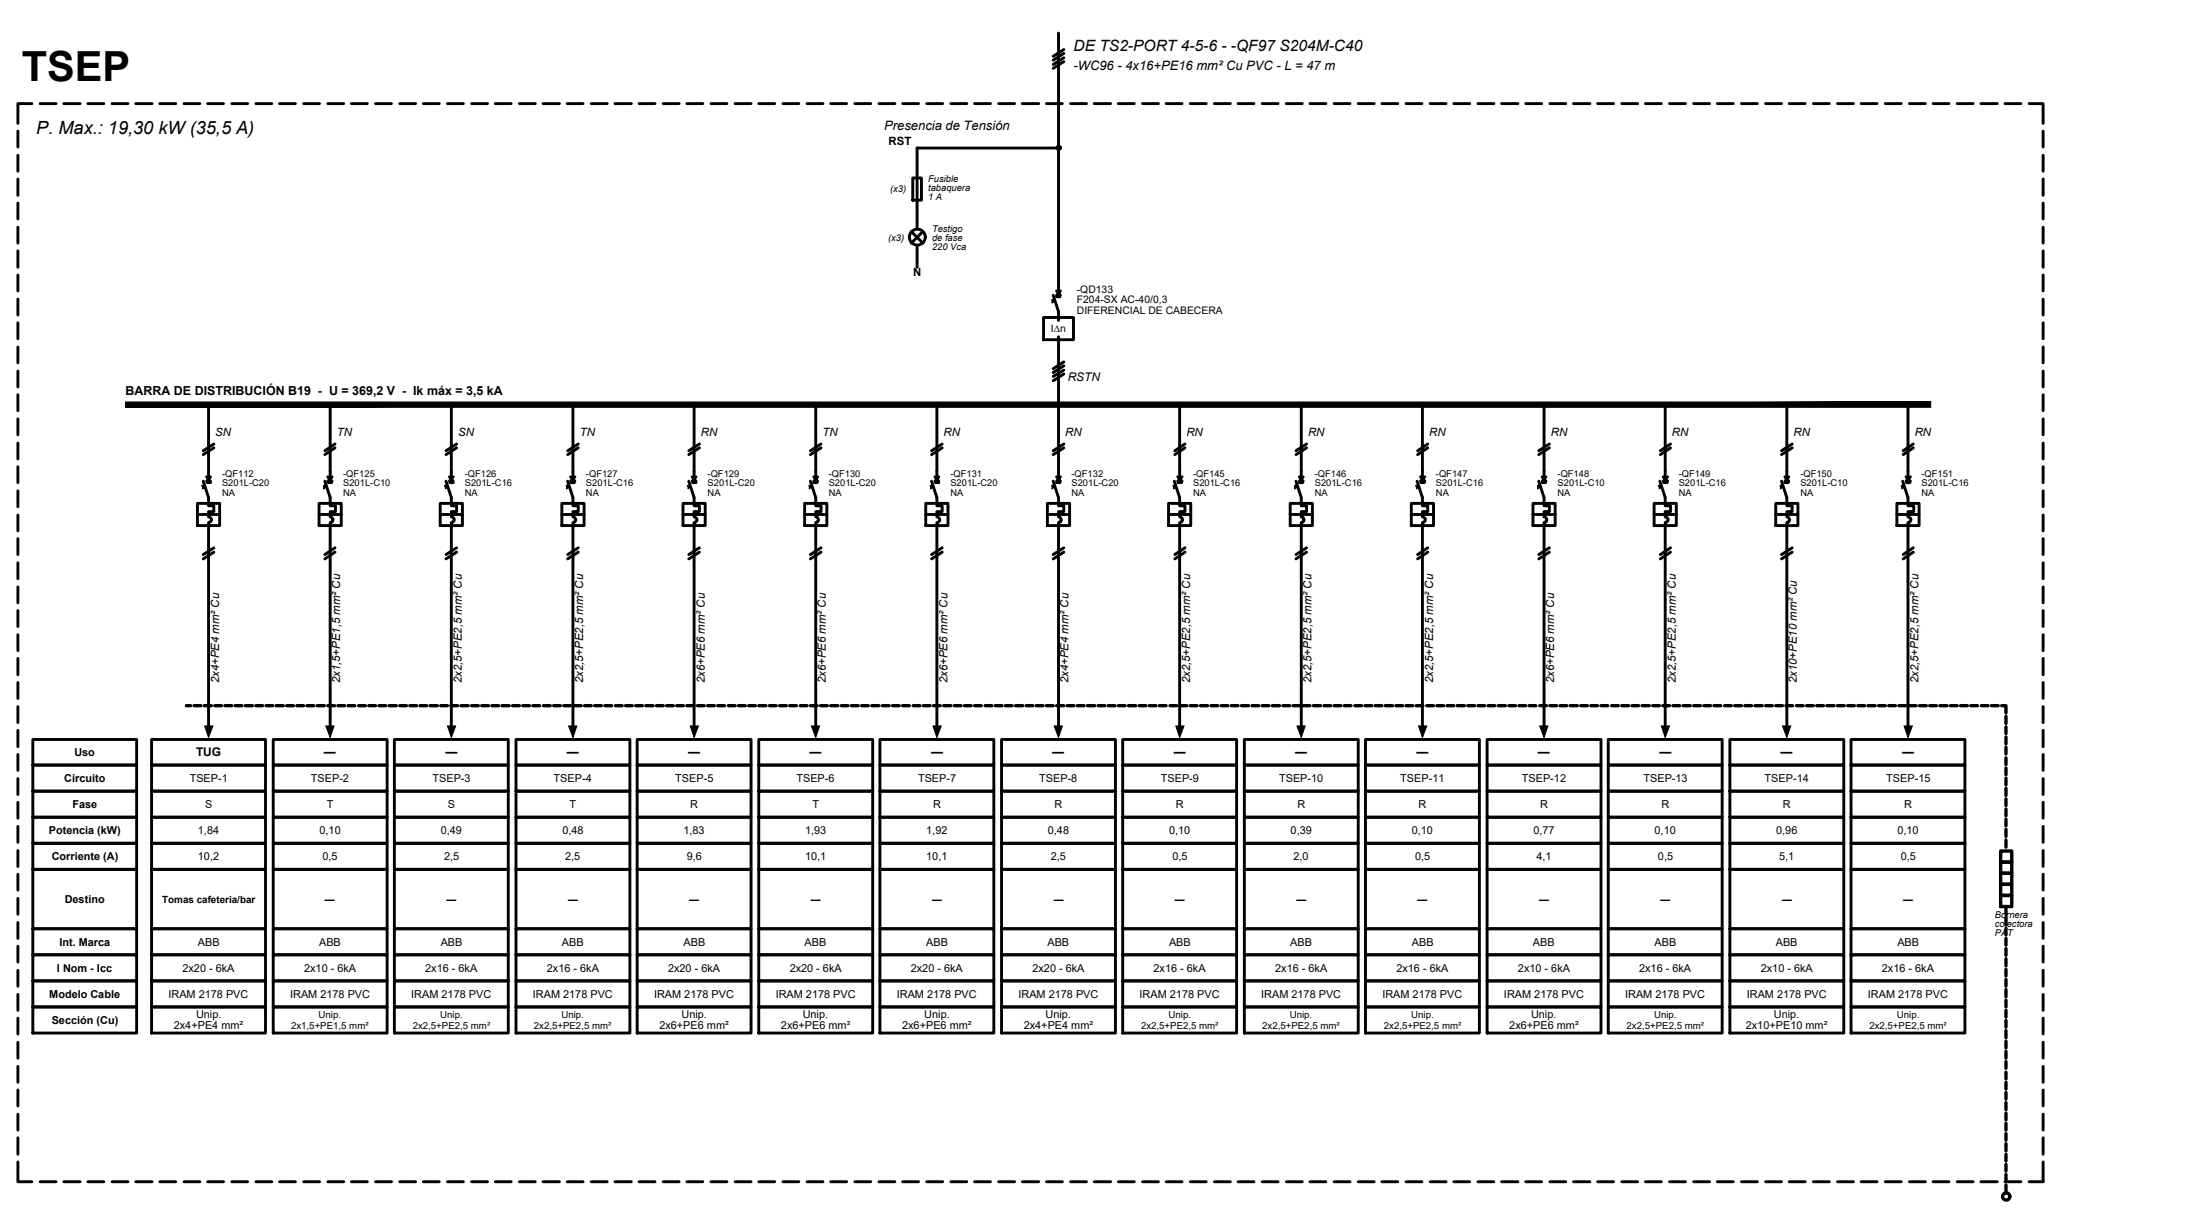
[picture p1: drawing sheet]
<svg xmlns="http://www.w3.org/2000/svg" width="193mm" height="106mm" viewBox="0 0 193 106" stroke-linecap="round" stroke-linejoin="round" font-family="sans-serif">
<!-- layer: UNI-MARCO -->
<g fill="none" stroke="#000" stroke-width=".25">
<path d="M1.6 11.5v1.4M1.6 13.6v1.4M1.6 15.7v1.4M1.6 17.8v1.4M1.6 19.9v1.4M2.8 9.1h-1.2v1.7M3.5 9.1h1.4M5.6 9.1h1.4M7.7 9.1h1.4M9.8 9.1h1.4M11.9 9.1h1.4M14 9.1h1.4"/>
<path d="M16.1 9.1h1.4M18.2 9.1h1.4M20.3 9.1h1.4M22.4 9.1h1.4M24.5 9.1h1.4M26.6 9.1h1.4M28.7 9.1h1.4M30.8 9.1h1.4M32.9 9.1h1.4M35.1 9.1h1.4M37.1 9.1h1.4M39.2 9.1h1.4"/>
<path d="M41.4 9.1h1.4M43.4 9.1h1.4M45.6 9.1h1.4M47.6 9.1h1.5M49.7 9.1h1.4M51.9 9.1h1.4M53.9 9.1h1.5M56.1 9.1h1.3M58.2 9.1h1.4M60.2 9.1h1.4M62.4 9.1h1.4M64.5 9.1h1.4"/>
<path d="M66.6 9.1h1.3M68.7 9.1h1.4M70.8 9.1h1.4M72.9 9.1h1.4M75 9.1h1.4M77.1 9.1h1.4M79.2 9.1h1.4M81.3 9.1h1.4M83.4 9.1h1.4M85.5 9.1h1.4M87.6 9.1h1.4M89.7 9.1h1.4"/>
<path d="M91.8 9.1h1.4M93.9 9.1h1.4M96 9.1h1.4M98.1 9.1h1.4M100.2 9.1h1.4M102.3 9.1h1.4M104.4 9.1h1.4M106.5 9.1h1.4M108.6 9.1h1.4M110.7 9.1h1.4M112.8 9.1h1.4M114.9 9.1h1.4"/>
<path d="M117 9.1h1.4M119.1 9.1h1.4M121.2 9.1h1.4M123.3 9.1h1.4M125.4 9.1h1.4M127.5 9.1h1.4M129.6 9.1h1.4M131.7 9.1h1.4M133.8 9.1h1.4M135.9 9.1h1.4M138 9.1h1.4M140.1 9.1h1.4"/>
<path d="M142.2 9.1h1.4M144.3 9.1h1.4M146.4 9.1h1.4M148.6 9.1h1.3M150.6 9.1h1.4M152.7 9.1h1.4M154.9 9.1h1.4M156.9 9.1h1.4M159 9.1h1.4M161.2 9.1h1.4M163.2 9.1h1.4M165.4 9.1h1.4"/>
<path d="M167.5 9.1h1.4M169.5 9.1h1.4M171.7 9.1h1.4M173.7 9.1h1.5M175.9 9.1h1.4M178 9.1h1.2v1.7M179.2 11.5v1.4M179.2 13.6v1.4M179.2 15.7v1.4M179.2 17.8v1.4M179.2 19.9v1.4M1.6 22v1.4"/>
<path d="M1.6 24.1v1.4M1.6 26.2v1.4M1.6 28.3v1.4M1.6 30.4v1.4M1.6 32.5v1.4M1.6 34.6v1.4M1.6 36.7v1.4M1.6 38.8v1.4M179.2 22v1.4M179.2 24.1v1.4M179.2 26.2v1.4M179.2 28.3v1.4"/>
<path d="M179.2 30.4v1.4M179.2 32.5v1.4M179.2 34.6v1.4M179.2 36.7v1.4M179.2 38.8v1.4M1.6 40.9v1.4M1.6 43v1.4M1.6 45.2v1.3M1.6 47.2v1.4M1.6 49.3v1.4M1.6 51.5v1.4M1.6 53.5v1.4"/>
<path d="M1.6 55.7v1.3M1.6 57.7v1.5M1.6 59.8v1.4M179.2 40.9v1.4M179.2 43v1.4M179.2 45.2v1.3M179.2 47.2v1.4M179.2 49.3v1.4M179.2 51.5v1.4M179.2 53.5v1.4M179.2 55.7v1.3M179.2 57.7v1.5"/>
<path d="M179.2 59.8v1.4M1.6 62v1.4M1.6 64v1.5M1.6 66.1v1.4M1.6 68.3v1.4M1.6 70.3v1.4M1.6 72.5v1.4M1.6 74.6v1.4M1.6 76.6v1.4M1.6 78.8v1.4M179.2 62v1.4M179.2 64v1.5"/>
<path d="M179.2 66.1v1.4M179.2 68.3v1.4M179.2 70.3v1.4M179.2 72.5v1.4M179.2 74.6v1.4M179.2 76.6v1.4M179.2 78.8v1.4M1.6 80.9v1.4M1.6 83v1.4M1.6 85.1v1.4M1.6 87.2v1.4M1.6 89.3v1.4"/>
<path d="M1.6 91.4v1.4M1.6 93.5v1.4M1.6 95.6v1.4M1.6 97.7v1.4M1.6 99.8v1.4M179.2 80.9v1.4M179.2 83v1.4M179.2 85.1v1.4M179.2 87.2v1.4M179.2 89.3v1.4M179.2 91.4v1.4M179.2 93.5v1.4"/>
<path d="M179.2 95.6v1.4M179.2 97.7v1.4M179.2 99.8v1.4M1.6 101.9v1.7h1.2M3.5 103.6h1.4M5.6 103.6h1.4M7.7 103.6h1.4M9.8 103.6h1.4M11.9 103.6h1.4M14 103.6h1.4M16.1 103.6h1.4M18.2 103.6h1.4"/>
<path d="M20.3 103.6h1.4M22.4 103.6h1.4M24.5 103.6h1.4M26.6 103.6h1.4M28.7 103.6h1.4M30.8 103.6h1.4M32.9 103.6h1.4M35.1 103.6h1.4M37.1 103.6h1.4M39.2 103.6h1.4M41.4 103.6h1.4M43.4 103.6h1.4"/>
<path d="M45.6 103.6h1.4M47.6 103.6h1.5M49.7 103.6h1.4M51.9 103.6h1.4M53.9 103.6h1.5M56.1 103.6h1.3M58.2 103.6h1.4M60.2 103.6h1.4M62.4 103.6h1.4M64.5 103.6h1.4M66.6 103.6h1.3M68.7 103.6h1.4"/>
<path d="M70.8 103.6h1.4M72.9 103.6h1.4M75 103.6h1.4M77.1 103.6h1.4M79.2 103.6h1.4M81.3 103.6h1.4M83.4 103.6h1.4M85.5 103.6h1.4M87.6 103.6h1.4M89.7 103.6h1.4M91.8 103.6h1.4M93.9 103.6h1.4"/>
<path d="M96 103.6h1.4M98.1 103.6h1.4M100.2 103.6h1.4M102.3 103.6h1.4M104.4 103.6h1.4M106.5 103.6h1.4M108.6 103.6h1.4M110.7 103.6h1.4M112.8 103.6h1.4M114.9 103.6h1.4M117 103.6h1.4M119.1 103.6h1.4"/>
<path d="M121.2 103.6h1.4M123.3 103.6h1.4M125.4 103.6h1.4M127.5 103.6h1.4M129.6 103.6h1.4M131.7 103.6h1.4M133.8 103.6h1.4M135.9 103.6h1.4M138 103.6h1.4M140.1 103.6h1.4M142.2 103.6h1.4M144.3 103.6h1.4"/>
<path d="M146.4 103.6h1.4M148.6 103.6h1.3M150.6 103.6h1.4M152.7 103.6h1.4M154.9 103.6h1.4M156.9 103.6h1.4M159 103.6h1.4M161.2 103.6h1.4M163.2 103.6h1.4M165.4 103.6h1.4M167.5 103.6h1.4M169.5 103.6h1.4"/>
<path d="M171.7 103.6h1.4M173.7 103.6h1.5M175.9 103.6h1.4M179.2 101.9v1.7h-1.2"/>
</g>
<!-- layer: UNI-LIN -->
<g fill="none" stroke="#000" stroke-width=".25">
<path d="M80.1 15.6h.7v2h-.7zM92.8 13h-12.4v7.1M92.8 2.9v23.1M93.3 5.4l-.9 .6M93.3 5.1l-.9 .6M93.3 4.7l-.9 .6M93.3 4.3l-.9 .6M18.3 35.5v6.8M18.8 39.3l-1 .6M18.8 38.9l-1 .6M29 35.5v6.8M29.4 39.3l-.9 .6"/>
<path d="M29.4 38.9l-.9 .6M39.6 35.5v6.8M40.1 39.3l-1 .6M40.1 38.9l-1 .6M50.3 35.5v6.8M50.7 39.3l-.9 .6M50.7 38.9l-.9 .6M60.9 35.5v6.8M61.3 39.3l-.9 .6M61.3 38.9l-.9 .6M71.5 35.5v6.8M72 39.3l-.9 .6"/>
<path d="M72 38.9l-.9 .6M79.9 20.3l1 1M80.4 21.5v1.9M80.9 20.3l-1 1M82.2 35.5v6.8M82.6 39.3l-.9 .6M82.6 38.9l-.9 .6M91.5 27.8h2.7v2h-2.7zM92.4 25.9l.4 1.4v.8M92.7 25.5l.3 .4M92.7 26h.3M92.8 29.5v12.8"/>
<path d="M93 25.5l-.3 .4M93.3 32.8l-.9 .6M93.3 32.5l-.9 .5M93.3 32.1l-.9 .6M93.3 31.7l-.9 .6M93.3 39.3l-.9 .6M93.3 38.9l-.9 .6M103.5 35.5v6.8M103.9 39.3l-.9 .6M103.9 38.9l-.9 .6M114.1 35.5v6.8M114.6 39.3l-.9 .6"/>
<path d="M114.6 38.9l-.9 .6M124.8 35.5v6.8M125.2 39.3l-.9 .6M125.2 38.9l-.9 .6M135.4 35.5v6.8M135.9 39.3l-.9 .6M135.9 38.9l-.9 .6M146.1 35.5v6.8M146.5 39.3l-.9 .6M146.5 38.9l-.9 .6M156.7 35.5v6.8M157.2 39.3l-.9 .6"/>
<path d="M157.2 38.9l-.9 .6M167.3 35.5v6.8M167.8 39.3l-.9 .6M167.8 38.9l-.9 .6M17.3 44.1h2v2h-2zM17.3 45.1h2M17.8 42.2l.5 1.4v.7h.5v.6h-.5v.4a.25 .25 0 0 1 .2 .3 .25 .25 0 0 1-.2 .2v18M18.1 41.8l.4 .4M18.2 42.3h.3M18.5 41.8l-.4 .4M18.8 48.4l-1 .6M18.8 48l-1 .6"/>
<path d="M28 44.1h1.9v2h-1.9zM28 45.1h1.9M28.5 42.2l.5 1.4v.7h.4v.6h-.4v.4a.25 .25 0 0 1 .2 .3 .25 .25 0 0 1-.2 .2v18M28.7 41.8l.4 .4M28.8 42.3h.3M29.1 41.8l-.4 .4M29.4 48.4l-.9 .6M29.4 48l-.9 .6M38.6 44.1h2v2h-2zM38.6 45.1h2M39.1 42.2l.5 1.4v.7h.5v.6h-.5v.4a.25 .25 0 0 1 .2 .3 .25 .25 0 0 1-.2 .2v18M39.4 41.8l.4 .4"/>
<path d="M39.5 42.3h.3M39.8 41.8l-.4 .4M40.1 48.4l-1 .6M40.1 48l-1 .6M49.3 44.1h1.9v2h-1.9zM49.3 45.1h1.9M49.8 42.2l.5 1.4v.7h.4v.6h-.4v.4a.25 .25 0 0 1 .2 .3 .25 .25 0 0 1-.2 .2v18M50 41.8l.4 .4M50.1 42.3h.3M50.4 41.8l-.4 .4M50.7 48.4l-.9 .6M50.7 48l-.9 .6"/>
<path d="M59.9 44.1h2v2h-2zM59.9 45.1h2M60.4 42.2l.5 1.4v.7h.4v.6h-.4v.4a.25 .25 0 0 1 .2 .3 .25 .25 0 0 1-.2 .2v18M60.7 41.8l.3 .4M60.8 42.3h.2M61 41.8l-.3 .4M61.3 48.4l-.9 .6M61.3 48l-.9 .6M70.6 44.1h1.9v2h-1.9zM70.6 45.1h1.9M71.1 42.2l.4 1.4v.7h.5v.6h-.5v.4a.25 .25 0 0 1 .3 .3 .25 .25 0 0 1-.3 .2v18M71.4 42.3h.3"/>
<path d="M71.4 41.8l.3 .4M71.7 41.8l-.3 .4M72 48.4l-.9 .6M72 48l-.9 .6M81.2 44.1h1.9v2h-1.9zM81.2 45.1h1.9M81.7 42.2l.5 1.4v.7h.4v.6h-.4v.4a.25 .25 0 0 1 .2 .3 .25 .25 0 0 1-.2 .2v18M82 41.8l.3 .4M82 42.3h.3M82.3 41.8l-.3 .4M82.6 48.4l-.9 .6M82.6 48l-.9 .6"/>
<path d="M91.9 44.1h1.9v2h-1.9zM91.9 45.1h1.9M92.4 42.2l.4 1.4v.7h.5v.6h-.5v.4a.25 .25 0 0 1 .3 .3 .25 .25 0 0 1-.3 .2v18M92.7 42.3h.3M92.7 41.8l.3 .4M93 41.8l-.3 .4M93.3 48.4l-.9 .6M93.3 48l-.9 .6M102.5 44.1h1.9v2h-1.9zM102.5 45.1h1.9M103 42.2l.5 1.4v.7h.4v.6h-.4v.4a.25 .25 0 0 1 .2 .3 .25 .25 0 0 1-.2 .2v18M103.3 41.8l.4 .4"/>
<path d="M103.3 42.3h.3M103.7 41.8l-.4 .4M103.9 48.4l-.9 .6M103.9 48l-.9 .6M113.2 44.1h1.9v2h-1.9zM113.2 45.1h1.9M113.7 42.2l.4 1.4v.7h.5v.6h-.5v.4a.25 .25 0 0 1 .3 .3 .25 .25 0 0 1-.3 .2v18M114 42.3h.3M114 41.8l.3 .4M114.3 41.8l-.3 .4M114.6 48.4l-.9 .6M114.6 48l-.9 .6"/>
<path d="M123.8 44.1h1.9v2h-1.9zM123.8 45.1h1.9M124.3 42.2l.5 1.4v.7h.4v.6h-.4v.4a.25 .25 0 0 1 .2 .3 .25 .25 0 0 1-.2 .2v18M124.6 41.8l.4 .4M124.6 42.3h.3M125 41.8l-.4 .4M125.2 48.4l-.9 .6M125.2 48l-.9 .6M134.5 44.1h1.9v2h-1.9zM134.5 45.1h1.9M135 42.2l.4 1.4v.7h.5v.6h-.5v.4a.25 .25 0 0 1 .3 .3 .25 .25 0 0 1-.3 .2v18M135.3 42.3h.3"/>
<path d="M135.3 41.8l.3 .4M135.6 41.8l-.3 .4M135.9 48.4l-.9 .6M135.9 48l-.9 .6M145.1 44.1h1.9v2h-1.9zM145.1 45.1h1.9M145.6 42.2l.5 1.4v.7h.4v.6h-.4v.4a.25 .25 0 0 1 .2 .3 .25 .25 0 0 1-.2 .2v18M145.9 41.8l.4 .4M145.9 42.3h.3M146.3 41.8l-.4 .4M146.5 48.4l-.9 .6M146.5 48l-.9 .6"/>
<path d="M155.7 44.1h2v2h-2zM155.7 45.1h2M156.3 42.2l.4 1.4v.7h.5v.6h-.5v.4a.25 .25 0 0 1 .3 .3 .25 .25 0 0 1-.3 .2v18M156.6 42.3h.2M156.6 41.8l.3 .4M156.9 41.8l-.3 .4M157.2 48.4l-.9 .6M157.2 48l-.9 .6M166.4 44.1h1.9v2h-1.9zM166.4 45.1h1.9M166.9 42.2l.4 1.4v.7h.6v.6h-.6v.4a.25 .25 0 0 1 .3 .3 .25 .25 0 0 1-.3 .2v18M167.2 41.8l.4 .4"/>
<path d="M167.2 42.3h.3M167.6 41.8l-.4 .4M167.8 48.4l-.9 .6M167.8 48l-.9 .6"/>
<circle cx="92.9" cy="13" r=".15"/>
<circle cx="80.5" cy="20.8" r=".7"/>
</g>
<g fill="#000" stroke="#000" stroke-width=".09">
<path d="M18 63.7h.7l-.4 1zM28.6 63.7h.7l-.3 1zM39.2 63.7h.8l-.4 1zM49.9 63.7h.7l-.3 1zM60.5 63.7h.8l-.4 1zM71.2 63.7h.7l-.4 1zM81.8 63.7h.8l-.4 1zM92.5 63.7h.7l-.4 1zM103.1 63.7h.7l-.3 1zM113.8 63.7h.7l-.4 1zM124.4 63.7h.7l-.3 1zM135 63.7h.8l-.4 1z"/>
<path d="M145.7 63.7h.7l-.3 1zM156.3 63.7h.8l-.4 1zM167 63.7h.7l-.4 1z"/>
<path d="M92.5 26.2v.2l-.2 .1zM92.2 26.3l.1 .2 .2-.3z"/>
<path d="M18 42.5v.2l-.2 .1zM17.7 42.6l.1 .2 .2-.3z"/>
<path d="M28.6 42.5l.1 .2-.3 .1zM28.4 42.6v.2l.2-.3z"/>
<path d="M39.2 42.5l.1 .2-.2 .1zM39 42.6l.1 .2 .1-.3z"/>
<path d="M49.9 42.5l.1 .2-.3 .1zM49.7 42.6v.2l.2-.3z"/>
<path d="M60.5 42.5l.1 .2-.2 .1zM60.3 42.6l.1 .2 .1-.3z"/>
<path d="M71.2 42.5l.1 .2-.3 .1zM71 42.6v.2l.2-.3z"/>
<path d="M81.8 42.5l.1 .2-.2 .1zM81.6 42.6l.1 .2 .1-.3z"/>
<path d="M92.5 42.5v.2l-.2 .1zM92.2 42.6l.1 .2 .2-.3z"/>
<path d="M103.1 42.5l.1 .2-.2 .1zM102.9 42.6l.1 .2 .1-.3z"/>
<path d="M113.8 42.5v.2l-.2 .1zM113.5 42.6l.1 .2 .2-.3z"/>
<path d="M124.4 42.5l.1 .2-.2 .1zM124.2 42.6l.1 .2 .1-.3z"/>
<path d="M135 42.5l.1 .2-.2 .1zM134.8 42.6l.1 .2 .1-.3z"/>
<path d="M145.7 42.5l.1 .2-.3 .1zM145.5 42.6v.2l.2-.3z"/>
<path d="M156.3 42.5l.1 .2-.2 .1zM156.1 42.6l.1 .2 .1-.3z"/>
<path d="M167 42.5l.1 .2-.3 .1zM166.8 42.6v.2l.2-.3z"/>
</g>
<!-- layer: UNI-BARRA -->
<path d="M11 35.2v.5l158.3-.5zM11 35.7l158.3-.5v.5z" fill="#000" stroke="#000" stroke-width=".09"/>
<!-- layer: UNI-TABLA -->
<g fill="none" stroke="#000" stroke-width=".25">
<path d="M2.9 64.8h9.1v2.3h-9.1zM2.9 67.1h9.1v2.3h-9.1zM2.9 69.4h9.1v2.3h-9.1zM2.9 71.7h9.1v2.2h-9.1zM2.9 73.9h9.1v2.3h-9.1zM2.9 76.2h9.1v5.2h-9.1zM13.3 64.8h10v2.3h-10zM13.3 67.1h10v2.3h-10zM13.3 69.4h10v2.3h-10zM13.3 71.7h10v2.2h-10zM13.3 73.9h10v2.3h-10zM13.3 76.2h10v5.2h-10z"/>
<path d="M24 64.8h10v2.3h-10zM24 67.1h10v2.3h-10zM24 69.4h10v2.3h-10zM24 71.7h10v2.2h-10zM24 73.9h10v2.3h-10zM24 76.2h10v5.2h-10zM34.6 64.8h10v2.3h-10zM34.6 67.1h10v2.3h-10zM34.6 69.4h10v2.3h-10zM34.6 71.7h10v2.2h-10zM34.6 73.9h10v2.3h-10zM34.6 76.2h10v5.2h-10z"/>
<path d="M45.3 64.8h9.9v2.3h-9.9zM45.3 67.1h9.9v2.3h-9.9zM45.3 69.4h9.9v2.3h-9.9zM45.3 71.7h9.9v2.2h-9.9zM45.3 73.9h9.9v2.3h-9.9zM45.3 76.2h9.9v5.2h-9.9zM55.9 64.8h10v2.3h-10zM55.9 67.1h10v2.3h-10zM55.9 69.4h10v2.3h-10zM55.9 71.7h10v2.2h-10zM55.9 73.9h10v2.3h-10zM55.9 76.2h10v5.2h-10z"/>
<path d="M66.6 64.8h9.9v2.3h-9.9zM66.6 67.1h9.9v2.3h-9.9zM66.6 69.4h9.9v2.3h-9.9zM66.6 71.7h9.9v2.2h-9.9zM66.6 73.9h9.9v2.3h-9.9zM66.6 76.2h9.9v5.2h-9.9zM77.2 64.8h10v2.3h-10zM77.2 67.1h10v2.3h-10zM77.2 69.4h10v2.3h-10zM77.2 71.7h10v2.2h-10zM77.2 73.9h10v2.3h-10zM77.2 76.2h10v5.2h-10z"/>
<path d="M87.8 64.8h10v2.3h-10zM87.8 67.1h10v2.3h-10zM87.8 69.4h10v2.3h-10zM87.8 71.7h10v2.2h-10zM87.8 73.9h10v2.3h-10zM87.8 76.2h10v5.2h-10zM98.5 64.8h10v2.3h-10zM98.5 67.1h10v2.3h-10zM98.5 69.4h10v2.3h-10zM98.5 71.7h10v2.2h-10zM98.5 73.9h10v2.3h-10zM98.5 76.2h10v5.2h-10z"/>
<path d="M109.1 64.8h10v2.3h-10zM109.1 67.1h10v2.3h-10zM109.1 69.4h10v2.3h-10zM109.1 71.7h10v2.2h-10zM109.1 73.9h10v2.3h-10zM109.1 76.2h10v5.2h-10zM119.8 64.8h10v2.3h-10zM119.8 67.1h10v2.3h-10zM119.8 69.4h10v2.3h-10zM119.8 71.7h10v2.2h-10zM119.8 73.9h10v2.3h-10zM119.8 76.2h10v5.2h-10z"/>
<path d="M130.4 64.8h10v2.3h-10zM130.4 67.1h10v2.3h-10zM130.4 69.4h10v2.3h-10zM130.4 71.7h10v2.2h-10zM130.4 73.9h10v2.3h-10zM130.4 76.2h10v5.2h-10zM141.1 64.8h9.9v2.3h-9.9zM141.1 67.1h9.9v2.3h-9.9zM141.1 69.4h9.9v2.3h-9.9zM141.1 71.7h9.9v2.2h-9.9zM141.1 73.9h9.9v2.3h-9.9zM141.1 76.2h9.9v5.2h-9.9z"/>
<path d="M151.7 64.8h10v2.3h-10zM151.7 67.1h10v2.3h-10zM151.7 69.4h10v2.3h-10zM151.7 71.7h10v2.2h-10zM151.7 73.9h10v2.3h-10zM151.7 76.2h10v5.2h-10zM162.4 64.8h9.9v2.3h-9.9zM162.4 67.1h9.9v2.3h-9.9zM162.4 69.4h9.9v2.3h-9.9zM162.4 71.7h9.9v2.2h-9.9zM162.4 73.9h9.9v2.3h-9.9zM162.4 76.2h9.9v5.2h-9.9z"/>
<path d="M2.9 81.4h9.1v2.3h-9.1zM2.9 83.7h9.1v2.3h-9.1zM2.9 86h9.1v2.3h-9.1zM2.9 88.3h9.1v2.3h-9.1zM13.3 81.4h10v2.3h-10zM13.3 83.7h10v2.3h-10zM13.3 86h10v2.3h-10zM13.3 88.3h10v2.3h-10zM24 81.4h10v2.3h-10zM24 83.7h10v2.3h-10zM24 86h10v2.3h-10zM24 88.3h10v2.3h-10z"/>
<path d="M34.6 81.4h10v2.3h-10zM34.6 83.7h10v2.3h-10zM34.6 86h10v2.3h-10zM34.6 88.3h10v2.3h-10zM45.3 81.4h9.9v2.3h-9.9zM45.3 83.7h9.9v2.3h-9.9zM45.3 86h9.9v2.3h-9.9zM45.3 88.3h9.9v2.3h-9.9zM55.9 81.4h10v2.3h-10zM55.9 83.7h10v2.3h-10zM55.9 86h10v2.3h-10zM55.9 88.3h10v2.3h-10z"/>
<path d="M66.6 81.4h9.9v2.3h-9.9zM66.6 83.7h9.9v2.3h-9.9zM66.6 86h9.9v2.3h-9.9zM66.6 88.3h9.9v2.3h-9.9zM77.2 81.4h10v2.3h-10zM77.2 83.7h10v2.3h-10zM77.2 86h10v2.3h-10zM77.2 88.3h10v2.3h-10zM87.8 81.4h10v2.3h-10zM87.8 83.7h10v2.3h-10zM87.8 86h10v2.3h-10zM87.8 88.3h10v2.3h-10z"/>
<path d="M98.5 81.4h10v2.3h-10zM98.5 83.7h10v2.3h-10zM98.5 86h10v2.3h-10zM98.5 88.3h10v2.3h-10zM109.1 81.4h10v2.3h-10zM109.1 83.7h10v2.3h-10zM109.1 86h10v2.3h-10zM109.1 88.3h10v2.3h-10zM119.8 81.4h10v2.3h-10zM119.8 83.7h10v2.3h-10zM119.8 86h10v2.3h-10zM119.8 88.3h10v2.3h-10z"/>
<path d="M130.4 81.4h10v2.3h-10zM130.4 83.7h10v2.3h-10zM130.4 86h10v2.3h-10zM130.4 88.3h10v2.3h-10zM141.1 81.4h9.9v2.3h-9.9zM141.1 83.7h9.9v2.3h-9.9zM141.1 86h9.9v2.3h-9.9zM141.1 88.3h9.9v2.3h-9.9zM151.7 81.4h10v2.3h-10zM151.7 83.7h10v2.3h-10zM151.7 86h10v2.3h-10zM151.7 88.3h10v2.3h-10z"/>
<path d="M162.4 81.4h9.9v2.3h-9.9zM162.4 83.7h9.9v2.3h-9.9zM162.4 86h9.9v2.3h-9.9zM162.4 88.3h9.9v2.3h-9.9z"/>
</g>
<!-- layer: UNI-PAT -->
<g fill="none" stroke="#000" stroke-width=".3">
<path d="M16.3 61.9h.4M17 61.9h.6M17.9 61.9h.6M18.8 61.9h.6M19.7 61.9h.6M20.6 61.9h.6M21.5 61.9h.6M22.4 61.9h.6M23.3 61.9h.6M24.2 61.9h.7M25.1 61.9h.6M26 61.9h.6"/>
<path d="M26.9 61.9h.6M27.8 61.9h.7M28.7 61.9h.6M29.6 61.9h.6M30.5 61.9h.6M31.5 61.9h.5M32.3 61.9h.6M33.2 61.9h.6M34.1 61.9h.7M35.1 61.9h.5M35.9 61.9h.6M36.8 61.9h.6"/>
<path d="M37.7 61.9h.7M38.7 61.9h.5M39.5 61.9h.6M40.4 61.9h.7M41.4 61.9h.6M42.3 61.9h.5M43.1 61.9h.6M44 61.9h.7M45 61.9h.6M45.9 61.9h.5M46.7 61.9h.6M47.7 61.9h.6"/>
<path d="M48.6 61.9h.6M49.4 61.9h.6M50.3 61.9h.7M51.3 61.9h.6M52.2 61.9h.6M53 61.9h.6M54 61.9h.6M54.9 61.9h.6M55.8 61.9h.5M56.6 61.9h.7M57.6 61.9h.6M58.5 61.9h.6"/>
<path d="M59.4 61.9h.5M60.2 61.9h.7M61.2 61.9h.6M62.1 61.9h.6M63 61.9h.5M63.9 61.9h.6M64.8 61.9h.6M65.7 61.9h.6M66.6 61.9h.6M67.5 61.9h.6M68.4 61.9h.6M69.3 61.9h.6"/>
<path d="M70.2 61.9h.6M71.1 61.9h.6M72 61.9h.6M72.9 61.9h.6M73.8 61.9h.6M74.7 61.9h.6M75.6 61.9h.6M76.5 61.9h.6M77.4 61.9h.6M78.3 61.9h.6M79.2 61.9h.6M80.1 61.9h.6"/>
<path d="M81 61.9h.6M81.9 61.9h.6M82.8 61.9h.6M83.7 61.9h.6M84.6 61.9h.6M85.5 61.9h.6M86.4 61.9h.6M87.3 61.9h.6M88.2 61.9h.6M89.1 61.9h.6M90 61.9h.6M90.9 61.9h.6"/>
<path d="M91.8 61.9h.6M92.7 61.9h.6M93.6 61.9h.6M94.5 61.9h.6M95.4 61.9h.6M96.3 61.9h.6M97.2 61.9h.6M98.1 61.9h.6M99 61.9h.6M99.9 61.9h.6M100.8 61.9h.6M101.7 61.9h.6"/>
<path d="M102.6 61.9h.6M103.5 61.9h.6M104.4 61.9h.6M105.3 61.9h.6M106.2 61.9h.6M107.1 61.9h.6M108 61.9h.6M108.9 61.9h.6M109.8 61.9h.6M110.7 61.9h.6M111.6 61.9h.6M112.5 61.9h.6"/>
<path d="M113.4 61.9h.6M114.3 61.9h.6M115.2 61.9h.6M116.1 61.9h.6M117 61.9h.6M117.9 61.9h.6M118.8 61.9h.6M119.7 61.9h.6M120.6 61.9h.6M121.5 61.9h.6M122.4 61.9h.6M123.3 61.9h.6"/>
<path d="M124.2 61.9h.6M125.1 61.9h.6M126 61.9h.6M126.9 61.9h.6M127.8 61.9h.6M128.7 61.9h.6M129.6 61.9h.6M130.5 61.9h.6M131.4 61.9h.6M132.3 61.9h.6M133.2 61.9h.6M134.1 61.9h.6"/>
<path d="M135 61.9h.6M135.9 61.9h.6M136.8 61.9h.6M137.7 61.9h.6M138.6 61.9h.6M139.5 61.9h.6M140.4 61.9h.6M141.4 61.9h.5M142.2 61.9h.6M143.1 61.9h.6M144 61.9h.7M145 61.9h.5"/>
<path d="M145.8 61.9h.6M146.7 61.9h.6M147.6 61.9h.7M148.6 61.9h.5M149.4 61.9h.6M150.3 61.9h.6M151.3 61.9h.6M152.1 61.9h.6M153 61.9h.6M153.9 61.9h.7M154.9 61.9h.6M155.7 61.9h.6"/>
<path d="M156.6 61.9h.6M157.6 61.9h.6M158.5 61.9h.5M159.3 61.9h.6M160.2 61.9h.7M161.2 61.9h.6M162.1 61.9h.5M162.9 61.9h.6M163.8 61.9h.7M164.8 61.9h.6M165.7 61.9h.5M166.5 61.9h.6"/>
<path d="M167.5 61.9h.6M168.4 61.9h.6M169.3 61.9h.5M170.1 61.9h.7M171.1 61.9h.6M172 61.9h.6M172.9 61.9h.5M173.8 61.9h.6M174.7 61.9h.6M175.5 78.5h.9v1h-.9zM175.5 77.5h.9v1h-.9zM175.5 76.6h.9v.9h-.9z"/>
<path d="M175.5 75.6h.9v1h-.9zM175.5 74.6h.9v1h-.9zM175.6 61.9h.3v.6M175.9 62.8v.6M175.9 63.7v.6M175.9 64.6v.6M175.9 65.5v.6M175.9 66.4v.6M175.9 67.3v.6M175.9 68.2v.6M175.9 69.1v.6M175.9 70v.6"/>
<path d="M175.9 70.9v.6M175.9 71.8v.6M175.9 72.7v.6M175.9 73.6v.7M175.9 79.5v.7M175.9 80.5v.6M175.9 81.4v.6M175.9 82.3v.6M175.9 83.2v.6M175.9 84.1v.6M175.9 85v.6M175.9 85.9v.6"/>
<path d="M175.9 86.8v.6M175.9 87.7v.6M175.9 88.6v.6M175.9 89.5v.6M175.9 90.4v.6M175.9 91.3v.6M175.9 92.2v.6M175.9 93.1v.6M175.9 94v.6M175.9 94.9v.6M175.9 95.8v.6M175.9 96.7v.6"/>
<path d="M175.9 97.6v.6M175.9 98.5v.6M175.9 99.4v.6M175.9 100.3v.6M175.9 101.2v.6M175.9 102.1v.6M175.9 103v.6M175.9 103.9v.7"/>
<circle cx="176" cy="104.9" r=".32"/>
</g>
<text font-size="3.6" x="1.9" y="7.1">TSEP</text>
<text font-size="1.6" x="3.2" y="11.7">P. Max.: 19,30 kW (35,5 A)</text>
<text font-size="1.4" x="94.2" y="4.5">DE TS2-PORT 4-5-6 - -QF97 S204M-C40</text>
<g font-size="1.1">
<text x="77.6" y="11.4">Presencia de Tensión</text>
<text x="94.2" y="6.2">-WC96 - 4x16+PE16 mm² Cu PVC - L = 47 m</text>
<text x="11" y="34.7">BARRA DE DISTRIBUCIÓN B19 - U = 369,2 V - Ik máx = 3,5 kA</text>
</g>
<g font-size="1">
<text x="77.9" y="12.7">RST</text>
<text x="80.1" y="24.2">N</text>
<text x="93.6" y="33.4">RSTN</text>
<text x="18.9" y="38.3">SN</text>
<text x="29.6" y="38.3">TN</text>
<text x="40.2" y="38.3">SN</text>
<text x="50.8" y="38.3">TN</text>
<text x="61.5" y="38.3">RN</text>
<text x="72.1" y="38.3">TN</text>
<text x="82.8" y="38.3">RN</text>
<text x="93.4" y="38.3">RN</text>
<text x="104.1" y="38.3">RN</text>
<text x="114.7" y="38.3">RN</text>
<text x="125.4" y="38.3">RN</text>
<text x="136" y="38.3">RN</text>
<text x="146.6" y="38.3">RN</text>
<text x="157.3" y="38.3">RN</text>
<text x="167.9" y="38.3">RN</text>
<text x="19.2" y="59.9" transform="rotate(-90 19.2 59.9)">2x4+PE4 mm² Cu</text>
<text x="29.8" y="59.9" transform="rotate(-90 29.8 59.9)">2x1,5+PE1,5 mm² Cu</text>
<text x="40.5" y="59.9" transform="rotate(-90 40.5 59.9)">2x2,5+PE2,5 mm² Cu</text>
<text x="51.1" y="59.9" transform="rotate(-90 51.1 59.9)">2x2,5+PE2,5 mm² Cu</text>
<text x="61.8" y="59.9" transform="rotate(-90 61.8 59.9)">2x6+PE6 mm² Cu</text>
<text x="72.4" y="59.9" transform="rotate(-90 72.4 59.9)">2x6+PE6 mm² Cu</text>
<text x="83.1" y="59.9" transform="rotate(-90 83.1 59.9)">2x6+PE6 mm² Cu</text>
<text x="93.7" y="59.9" transform="rotate(-90 93.7 59.9)">2x4+PE4 mm² Cu</text>
<text x="104.4" y="59.9" transform="rotate(-90 104.4 59.9)">2x2,5+PE2,5 mm² Cu</text>
<text x="115" y="59.9" transform="rotate(-90 115 59.9)">2x2,5+PE2,5 mm² Cu</text>
<text x="125.7" y="59.9" transform="rotate(-90 125.7 59.9)">2x2,5+PE2,5 mm² Cu</text>
<text x="136.3" y="59.9" transform="rotate(-90 136.3 59.9)">2x6+PE6 mm² Cu</text>
<text x="147" y="59.9" transform="rotate(-90 147 59.9)">2x2,5+PE2,5 mm² Cu</text>
<text x="157.6" y="59.9" transform="rotate(-90 157.6 59.9)">2x10+PE10 mm² Cu</text>
<text x="168.3" y="59.9" transform="rotate(-90 168.3 59.9)">2x2,5+PE2,5 mm² Cu</text>
<text x="5.6" y="68.6">Circuito</text>
<text x="6.4" y="70.8">Fase</text>
<text x="6.5" y="66.3">Uso</text>
<text x="16.6" y="68.6">TSEP-1</text>
<text x="17.2" y="66.3">TUG</text>
<text x="18" y="70.8">S</text>
<text x="27.3" y="68.6">TSEP-2</text>
<text x="28.4" y="66.3">—</text>
<text x="28.7" y="70.8">T</text>
<text x="37.9" y="68.6">TSEP-3</text>
<text x="39.1" y="66.3">—</text>
<text x="39.3" y="70.8">S</text>
<text x="48.6" y="68.6">TSEP-4</text>
<text x="49.7" y="66.3">—</text>
<text x="50" y="70.8">T</text>
<text x="59.2" y="68.6">TSEP-5</text>
<text x="60.4" y="66.3">—</text>
<text x="60.5" y="70.8">R</text>
<text x="69.9" y="68.6">TSEP-6</text>
<text x="71" y="66.3">—</text>
<text x="71.3" y="70.8">T</text>
<text x="80.5" y="68.6">TSEP-7</text>
<text x="81.7" y="66.3">—</text>
<text x="81.8" y="70.8">R</text>
<text x="91.1" y="68.6">TSEP-8</text>
<text x="92.3" y="66.3">—</text>
<text x="92.5" y="70.8">R</text>
<text x="101.8" y="68.6">TSEP-9</text>
<text x="103" y="66.3">—</text>
<text x="103.1" y="70.8">R</text>
<text x="112.2" y="68.6">TSEP-10</text>
<text x="113.6" y="66.3">—</text>
<text x="113.8" y="70.8">R</text>
<text x="122.8" y="68.6">TSEP-11</text>
<text x="124.3" y="66.3">—</text>
<text x="124.4" y="70.8">R</text>
<text x="133.5" y="68.6">TSEP-12</text>
<text x="134.9" y="66.3">—</text>
<text x="135.1" y="70.8">R</text>
<text x="144.1" y="68.6">TSEP-13</text>
<text x="145.5" y="66.3">—</text>
<text x="145.7" y="70.8">R</text>
<text x="154.8" y="68.6">TSEP-14</text>
<text x="156.2" y="66.3">—</text>
<text x="156.4" y="70.8">R</text>
<text x="165.4" y="68.6">TSEP-15</text>
<text x="166.8" y="66.3">—</text>
<text x="167" y="70.8">R</text>
<text x="4.3" y="73.1">Potencia (kW)</text>
<text x="4.5" y="75.4">Corriente (A)</text>
<text x="17.4" y="73.1">1,84</text>
<text x="17.4" y="75.4">10,2</text>
<text x="28" y="73.1">0,10</text>
<text x="28.3" y="75.4">0,5</text>
<text x="38.7" y="73.1">0,49</text>
<text x="39" y="75.4">2,5</text>
<text x="49.3" y="73.1">0,48</text>
<text x="49.6" y="75.4">2,5</text>
<text x="59.9" y="73.1">1,83</text>
<text x="60.2" y="75.4">9,6</text>
<text x="70.6" y="73.1">1,93</text>
<text x="70.6" y="75.4">10,1</text>
<text x="81.2" y="73.1">1,92</text>
<text x="81.2" y="75.4">10,1</text>
<text x="91.9" y="73.1">0,48</text>
<text x="92.2" y="75.4">2,5</text>
<text x="102.5" y="73.1">0,10</text>
<text x="102.8" y="75.4">0,5</text>
<text x="113.2" y="73.1">0,39</text>
<text x="113.5" y="75.4">2,0</text>
<text x="123.8" y="73.1">0,10</text>
<text x="124.1" y="75.4">0,5</text>
<text x="134.5" y="73.1">0,77</text>
<text x="134.8" y="75.4">4,1</text>
<text x="145.1" y="73.1">0,10</text>
<text x="145.4" y="75.4">0,5</text>
<text x="155.8" y="73.1">0,96</text>
<text x="156" y="75.4">5,1</text>
<text x="166.4" y="73.1">0,10</text>
<text x="166.7" y="75.4">0,5</text>
<text x="5.2" y="82.9">Int. Marca</text>
<text x="5.7" y="79.2">Destino</text>
<text x="17.4" y="82.9">ABB</text>
<text x="28" y="82.9">ABB</text>
<text x="38.7" y="82.9">ABB</text>
<text x="49.3" y="82.9">ABB</text>
<text x="59.9" y="82.9">ABB</text>
<text x="70.6" y="82.9">ABB</text>
<text x="81.2" y="82.9">ABB</text>
<text x="91.9" y="82.9">ABB</text>
<text x="102.5" y="82.9">ABB</text>
<text x="113.2" y="82.9">ABB</text>
<text x="123.8" y="82.9">ABB</text>
<text x="134.5" y="82.9">ABB</text>
<text x="145.1" y="82.9">ABB</text>
<text x="155.7" y="82.9">ABB</text>
<text x="166.4" y="82.9">ABB</text>
<text x="4.3" y="87.5">Modelo Cable</text>
<text x="4.5" y="89.8">Sección (Cu)</text>
<text x="5" y="85.2">I Nom - Icc</text>
<text x="14.8" y="87.5">IRAM 2178 PVC</text>
<text x="16" y="85.2">2x20 - 6kA</text>
<text x="17.2" y="89.3">Unip.</text>
<text x="25.4" y="87.5">IRAM 2178 PVC</text>
<text x="26.7" y="85.2">2x10 - 6kA</text>
<text x="36.1" y="87.5">IRAM 2178 PVC</text>
<text x="37.3" y="85.2">2x16 - 6kA</text>
<text x="46.7" y="87.5">IRAM 2178 PVC</text>
<text x="48" y="85.2">2x16 - 6kA</text>
<text x="57.4" y="87.5">IRAM 2178 PVC</text>
<text x="58.6" y="85.2">2x20 - 6kA</text>
<text x="59.8" y="89.3">Unip.</text>
<text x="68" y="87.5">IRAM 2178 PVC</text>
<text x="69.3" y="85.2">2x20 - 6kA</text>
<text x="70.4" y="89.3">Unip.</text>
<text x="78.7" y="87.5">IRAM 2178 PVC</text>
<text x="79.9" y="85.2">2x20 - 6kA</text>
<text x="81.1" y="89.3">Unip.</text>
<text x="89.3" y="87.5">IRAM 2178 PVC</text>
<text x="90.6" y="85.2">2x20 - 6kA</text>
<text x="91.7" y="89.3">Unip.</text>
<text x="100" y="87.5">IRAM 2178 PVC</text>
<text x="101.2" y="85.2">2x16 - 6kA</text>
<text x="110.6" y="87.5">IRAM 2178 PVC</text>
<text x="111.8" y="85.2">2x16 - 6kA</text>
<text x="121.2" y="87.5">IRAM 2178 PVC</text>
<text x="122.5" y="85.2">2x16 - 6kA</text>
<text x="131.9" y="87.5">IRAM 2178 PVC</text>
<text x="133.1" y="85.2">2x10 - 6kA</text>
<text x="134.3" y="89.3">Unip.</text>
<text x="142.5" y="87.5">IRAM 2178 PVC</text>
<text x="143.8" y="85.2">2x16 - 6kA</text>
<text x="153.2" y="87.5">IRAM 2178 PVC</text>
<text x="154.4" y="85.2">2x10 - 6kA</text>
<text x="155.6" y="89.3">Unip.</text>
<text x="163.8" y="87.5">IRAM 2178 PVC</text>
<text x="165.1" y="85.2">2x16 - 6kA</text>
<text x="15.2" y="90.2">2x4+PE4 mm²</text>
<text x="57.8" y="90.2">2x6+PE6 mm²</text>
<text x="68.5" y="90.2">2x6+PE6 mm²</text>
<text x="79.1" y="90.2">2x6+PE6 mm²</text>
<text x="89.8" y="90.2">2x4+PE4 mm²</text>
<text x="132.4" y="90.2">2x6+PE6 mm²</text>
<text x="153.1" y="90.2">2x10+PE10 mm²</text>
</g>
<g font-size=".9">
<text x="92.2" y="29.2">I∆n</text>
<text x="94.4" y="25.7">-QD133</text>
<text x="94.4" y="26.6">F204-SX AC-40/0,3</text>
<text x="94.4" y="27.5">DIFERENCIAL DE CABECERA</text>
<text x="14.2" y="79.1">Tomas cafeteria/bar</text>
<text x="28.5" y="79.1">—</text>
<text x="39.2" y="79.1">—</text>
<text x="49.8" y="79.1">—</text>
<text x="60.5" y="79.1">—</text>
<text x="71.1" y="79.1">—</text>
<text x="81.7" y="79.1">—</text>
<text x="92.4" y="79.1">—</text>
<text x="103" y="79.1">—</text>
<text x="113.7" y="79.1">—</text>
<text x="124.3" y="79.1">—</text>
<text x="135" y="79.1">—</text>
<text x="145.6" y="79.1">—</text>
<text x="156.3" y="79.1">—</text>
<text x="166.9" y="79.1">—</text>
</g>
<g font-size=".8">
<text x="78.1" y="16.9">(x3)</text>
<text x="81.4" y="15.9">Fusible</text>
<text x="81.4" y="16.7">tabaquera</text>
<text x="81.4" y="17.6">1 A</text>
<text x="77.9" y="21.1">(x3)</text>
<text x="81.7" y="20.3">Testigo</text>
<text x="81.7" y="21.1">de fase</text>
<text x="81.7" y="22">220 Vca</text>
<text x="19.5" y="41.9">-QF112</text>
<text x="30.1" y="41.9">-QF125</text>
<text x="40.8" y="41.9">-QF126</text>
<text x="51.4" y="41.9">-QF127</text>
<text x="62.1" y="41.9">-QF129</text>
<text x="72.7" y="41.9">-QF130</text>
<text x="83.4" y="41.9">-QF131</text>
<text x="94" y="41.9">-QF132</text>
<text x="104.7" y="41.9">-QF145</text>
<text x="115.3" y="41.9">-QF146</text>
<text x="125.9" y="41.9">-QF147</text>
<text x="136.6" y="41.9">-QF148</text>
<text x="147.2" y="41.9">-QF149</text>
<text x="157.9" y="41.9">-QF150</text>
<text x="168.5" y="41.9">-QF151</text>
<text x="19.5" y="42.7">S201L-C20</text>
<text x="19.5" y="43.5">NA</text>
<text x="30.1" y="42.7">S201L-C10</text>
<text x="30.1" y="43.5">NA</text>
<text x="40.8" y="42.7">S201L-C16</text>
<text x="40.8" y="43.5">NA</text>
<text x="51.4" y="42.7">S201L-C16</text>
<text x="51.4" y="43.5">NA</text>
<text x="62.1" y="42.7">S201L-C20</text>
<text x="62.1" y="43.5">NA</text>
<text x="72.7" y="42.7">S201L-C20</text>
<text x="72.7" y="43.5">NA</text>
<text x="83.4" y="42.7">S201L-C20</text>
<text x="83.4" y="43.5">NA</text>
<text x="94" y="42.7">S201L-C20</text>
<text x="94" y="43.5">NA</text>
<text x="104.7" y="42.7">S201L-C16</text>
<text x="104.7" y="43.5">NA</text>
<text x="115.3" y="42.7">S201L-C16</text>
<text x="115.3" y="43.5">NA</text>
<text x="125.9" y="42.7">S201L-C16</text>
<text x="125.9" y="43.5">NA</text>
<text x="136.6" y="42.7">S201L-C10</text>
<text x="136.6" y="43.5">NA</text>
<text x="147.2" y="42.7">S201L-C16</text>
<text x="147.2" y="43.5">NA</text>
<text x="157.9" y="42.7">S201L-C10</text>
<text x="157.9" y="43.5">NA</text>
<text x="168.5" y="42.7">S201L-C16</text>
<text x="168.5" y="43.5">NA</text>
<text x="175" y="80.5">Bornera</text>
<text x="175" y="81.3">colectora</text>
<text x="175" y="82.1">PAT</text>
<text x="27.9" y="89.2">Unip.</text>
<text x="38.6" y="89.2">Unip.</text>
<text x="49.2" y="89.2">Unip.</text>
<text x="102.5" y="89.2">Unip.</text>
<text x="113.1" y="89.2">Unip.</text>
<text x="123.8" y="89.2">Unip.</text>
<text x="145.1" y="89.2">Unip.</text>
<text x="166.4" y="89.2">Unip.</text>
<text x="25.5" y="90.2">2x1,5+PE1,5 mm²</text>
<text x="36.2" y="90.2">2x2,5+PE2,5 mm²</text>
<text x="46.8" y="90.2">2x2,5+PE2,5 mm²</text>
<text x="100.1" y="90.2">2x2,5+PE2,5 mm²</text>
<text x="110.7" y="90.2">2x2,5+PE2,5 mm²</text>
<text x="121.4" y="90.2">2x2,5+PE2,5 mm²</text>
<text x="142.7" y="90.2">2x2,5+PE2,5 mm²</text>
<text x="164" y="90.2">2x2,5+PE2,5 mm²</text>
</g>
</svg>
